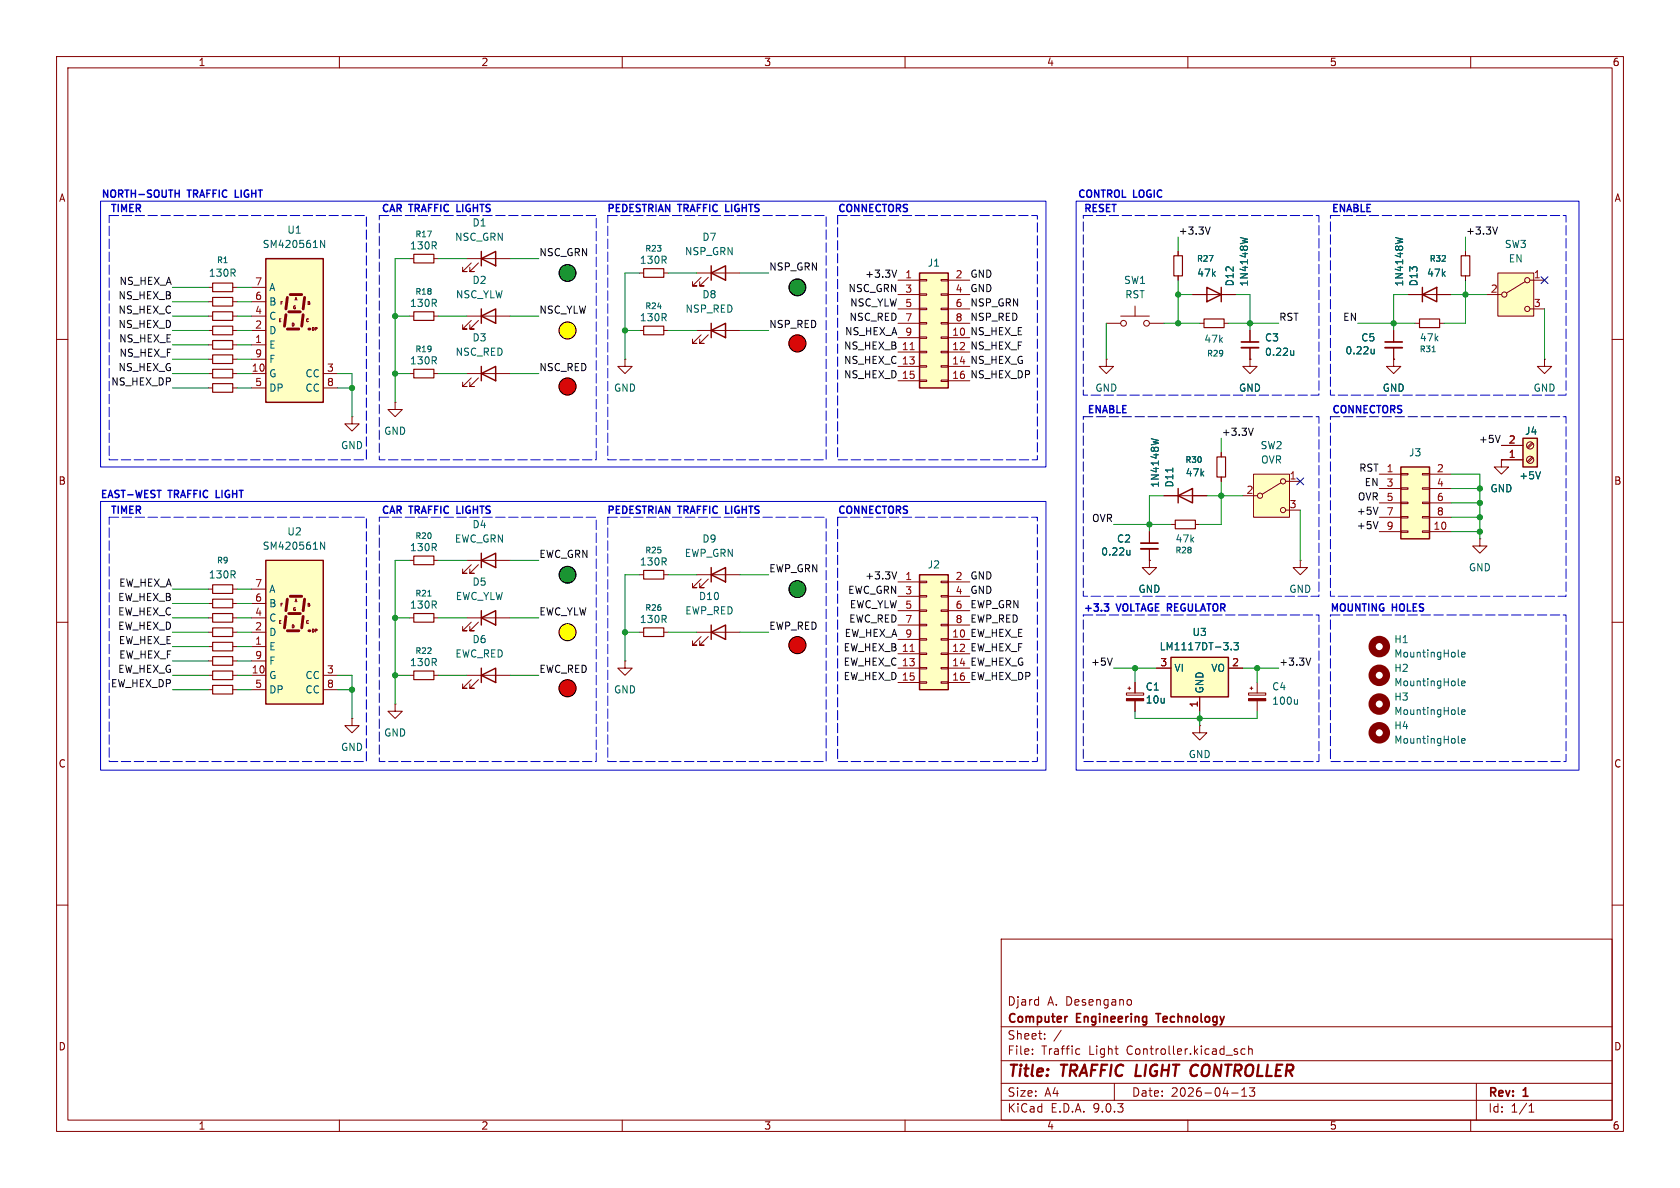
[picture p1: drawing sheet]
<svg xmlns="http://www.w3.org/2000/svg" width="297mm" height="210mm" viewBox="0 0 297 210" stroke-linecap="round" stroke-linejoin="round" font-family="sans-serif">
<g fill="none" stroke="#840000" stroke-width=".18">
<path d="M10 10h277v190h-277zM12 12h273v186h-273zM60 10v2M110 10v2M160 10v2M210 10v2M260 10v2M10 60h2M285 60h2M10 110h2M36.8 111.8h.8M36.8 104.1h.8"/>
<path d="M36.8 109.2h.8M36.8 106.7h.8M36.8 116.8h.8M41.1 111.8h.8M41.1 104.1h.8M41.1 109.2h.8M41.1 106.7h.8M41.1 116.8h.8M123.2 101.6h7.6M123.2 111.8h7.6M124 102.4l-1.6 1.5h.8h-.8v-.8M124 112.5l-1.6 1.5h.8h-.8v-.7"/>
<path d="M125.2 102.4l-1.5 1.5h.8h-.8v-.8M125.2 112.5l-1.5 1.5h.8h-.8v-.7M285 110h2M36.8 121.9h.8M41.1 121.9h.8M62.2 127v1.3h1.3l-1.3 1.2-1.2-1.2h1.2M62.2 127h.1M10 160h2M177 166h108v32h-108zM199.7 176.7l.3 .3v.4l-.3 .3M285 160h2M60 198v2"/>
<path d="M110 198v2M160 198v2M177 194.5h108M177 191.5h108M177 187.5h108M177 181.5h108M182.5 186.3v.1M182.5 185.5v.1M184.7 183.6v.1M184.7 182.8v.1M187.6 182.1l-1.3 2M190.5 185.4l.4 .1"/>
<path d="M190.9 186.3l-.4 .1M197 191.5v3M210 198v2M217.7 193.2h1.2M219.5 193.8h.9M219.5 192.7l.5-.4v1.5M220.1 185.5l-.4-.1-.3 .3v.4l.1 .2h.6M220.7 185.5l.3-.1 .3 .1 .1 .9M220.7 184.9v1.5M220.9 192.3h.9l-.5 .6 .4 .1v.7l-.2 .1h-.4l-.2-.1M260 198v2M261 191.5v6.5"/>
<path d="M270.3 196.6h.9M270.3 195.5l.4-.4v1.5"/>
</g>
<path d="M188.6 179.7h.1M204.3 179.2h.9" fill="none" stroke="#840000" stroke-width=".3"/>
<g fill="#ff0" stroke="#ff0" stroke-width=".18">
<circle cx="100.3" cy="58.4" r="1.5"/>
<circle cx="100.3" cy="111.8" r="1.5"/>
</g>
<g fill="#f00" stroke="#f00" stroke-width=".18">
<circle cx="100.3" cy="68.3" r="1.5"/>
<circle cx="141" cy="60.7" r="1.5"/>
<circle cx="141" cy="114" r="1.5"/>
<circle cx="100.3" cy="121.7" r="1.5"/>
</g>
<g fill="#008300" stroke="#008300" stroke-width=".18">
<circle cx="100.3" cy="101.6" r="1.48"/>
<circle cx="141" cy="104.1" r="1.48"/>
<circle cx="141" cy="50.8" r="1.48"/>
<circle cx="100.3" cy="48.3" r="1.48"/>
</g>
<path d="M125.7 101.6l2.6-1.3v2.6zM125.7 111.8l2.6-1.3v2.5zM125.7 100.3v2.6M125.7 110.5v2.5" fill="none" stroke="#840000" stroke-width=".25"/>
<path d="M37.6 103.4h3.5v1.5h-3.5zM37.6 108.5h3.5v1.5h-3.5zM37.6 105.9h3.5v1.5h-3.5zM37.6 111h3.5v1.5h-3.5zM37.6 116.1h3.5v1.5h-3.5zM37.6 121.2h3.5v1.5h-3.5z" fill="none" stroke="#840000" stroke-width=".2"/>
<path d="M47 99.1h10.1v25.4h-10.1z" fill="#ffffc2"/>
<path d="M47 99.1h10.1v25.4h-10.1z" fill="none" stroke="#840000" stroke-width=".25"/>
<path d="M50.5 109l-.2 2M50.8 105.9l-.3 2.1M50.8 111.5h2M51.1 108.5h2M51.3 105.4h2M53.6 109l-.3 2M53.8 105.9l-.2 2.1" fill="none" stroke="#840000" stroke-width=".51"/>
<circle cx="54.6" cy="111.5" r=".25" fill="#840000"/>
<g fill="none" stroke="#840000" stroke-width=".18">
<path d="M36.8 58.4h.8M36.8 53.3h.8M36.8 55.9h.8M41.1 58.4h.8M41.1 53.3h.8M41.1 55.9h.8M123.2 48.3h7.6M124 49l-1.6 1.5h.8h-.8v-.7M125.2 49l-1.5 1.5h.8h-.8v-.7M36.8 63.5h.8M36.8 61h.8M36.8 66h.8"/>
<path d="M36.8 68.6h.8M41.1 63.5h.8M41.1 61h.8M41.1 66h.8M41.1 68.6h.8M72.4 66h.8M76.7 66h.8M36.8 114.3h.8M36.8 119.4h.8M41.1 114.3h.8M41.1 119.4h.8M44.4 104.1h2.6"/>
<path d="M44.4 106.7h2.6M44.4 109.2h2.6M44.4 111.8h2.6M44.4 114.3h2.6M44.4 116.8h2.6M44.4 119.4h2.6M49.7 109.7h-.3v.5M49.9 106.7h-.2v.5M51.9 110.5h-.2v.5M52.2 106.4l.1-.5 .2 .5M54.7 106.7h-.2v.5M55.4 111.2h-.2v.5"/>
<path d="M56 111.2h-.3v.5M57.1 119.4h2.6M44.4 121.9h2.6M57.1 121.9h2.6"/>
</g>
<path d="M57.4 95.8v1.3l-.7-1.3v1.3" fill="none" stroke="#006464" stroke-width=".18"/>
<path d="M125.7 48.3l2.6-1.3v2.5zM125.7 47v2.5" fill="none" stroke="#840000" stroke-width=".25"/>
<path d="M37.6 57.7h3.5v1.5h-3.5zM37.6 52.6h3.5v1.5h-3.5zM37.6 55.1h3.5v1.5h-3.5zM37.6 62.7h3.5v1.6h-3.5zM37.6 60.2h3.5v1.5h-3.5zM37.6 65.3h3.5v1.5h-3.5zM37.6 67.8h3.5v1.5h-3.5zM73.2 65.3h3.5v1.5h-3.5zM37.6 118.6h3.5v1.5h-3.5zM37.6 113.5h3.5v1.6h-3.5z" fill="none" stroke="#840000" stroke-width=".2"/>
<path d="M162.6 101.6h5v20.3h-5z" fill="#ffffc2"/>
<path d="M162.6 101.6h5v20.3h-5z" fill="none" stroke="#840000" stroke-width=".25"/>
<g fill="none" stroke="#840000" stroke-width=".18">
<path d="M158.7 102.9h3.9M158.7 105.4h3.9M158.7 108h3.9M158.7 110.5h3.9M158.7 113h3.9M158.7 115.6h3.9M158.7 118.1h3.9M162.6 102.7h1.2v.3h-1.2zM162.6 105.3h1.2v.2h-1.2zM162.6 107.8h1.2v.3h-1.2zM162.6 110.4h1.2v.2h-1.2zM162.6 112.9h1.2v.3h-1.2z"/>
<path d="M162.6 115.4h1.2v.3h-1.2zM162.6 118h1.2v.2h-1.2zM166.4 102.7h1.2v.3h-1.2zM166.4 105.3h1.2v.2h-1.2zM166.4 107.8h1.2v.3h-1.2zM166.4 110.4h1.2v.2h-1.2zM166.4 112.9h1.2v.3h-1.2zM166.4 115.4h1.2v.3h-1.2zM166.4 118h1.2v.2h-1.2zM167.6 102.9h3.8M167.6 105.4h3.8M167.6 108h3.8"/>
<path d="M167.6 110.5h3.8M167.6 113h3.8M167.6 115.6h3.8M167.6 118.1h3.8M158.7 120.7h3.9M162.6 120.5h1.2v.3h-1.2zM166.4 120.5h1.2v.3h-1.2zM167.6 120.7h3.8"/>
</g>
<path d="M160.9 115.2h.7" fill="none" stroke="#a90000" stroke-width=".18"/>
<path d="M162.6 48.3h5v20.3h-5z" fill="#ffffc2"/>
<path d="M162.6 48.3h5v20.3h-5z" fill="none" stroke="#840000" stroke-width=".25"/>
<g fill="none" stroke="#840000" stroke-width=".18">
<path d="M158.7 49.5h3.9M158.7 52.1h3.9M158.7 54.6h3.9M158.7 57.2h3.9M158.7 59.7h3.9M162.6 49.4h1.2v.3h-1.2zM162.6 51.9h1.2v.3h-1.2zM162.6 54.5h1.2v.2h-1.2zM162.6 57h1.2v.3h-1.2zM162.6 59.6h1.2v.2h-1.2zM166.4 49.4h1.2v.3h-1.2zM166.4 51.9h1.2v.3h-1.2z"/>
<path d="M166.4 54.5h1.2v.2h-1.2zM166.4 57h1.2v.3h-1.2zM166.4 59.6h1.2v.2h-1.2zM167.6 49.5h3.8M167.6 52.1h3.8M167.6 54.6h3.8M167.6 57.2h3.8M167.6 59.7h3.8M158.7 62.2h3.9M158.7 64.8h3.9M158.7 67.3h3.9M162.6 62.1h1.2v.3h-1.2z"/>
<path d="M162.6 64.6h1.2v.3h-1.2zM162.6 67.2h1.2v.2h-1.2zM166.4 62.1h1.2v.3h-1.2zM166.4 64.6h1.2v.3h-1.2zM166.4 67.2h1.2v.2h-1.2zM167.6 62.2h3.8M167.6 64.8h3.8M167.6 67.3h3.8M246.4 63.5v1.3h-1.3l1.3 1.2 1.2-1.2h-1.2M246.4 63.5h.1M203.2 99.1v1.2h-1.3l1.3 1.3 1.3-1.3h-1.3M203.2 99.1h.1"/>
<path d="M203.2 94v2M203.2 97v2.1M207 92.7h.8M211.3 92.7h.8"/>
</g>
<path d="M160.9 61.8h.7" fill="none" stroke="#a90000" stroke-width=".18"/>
<path d="M207.8 91.9h3.5v1.6h-3.5z" fill="none" stroke="#840000" stroke-width=".2"/>
<path d="M201.7 96h3" fill="none" stroke="#840000" stroke-width=".3"/>
<path d="M201.7 97h3" fill="none" stroke="#840000" stroke-width=".33"/>
<path d="M199.8 97.3v.8M199.8 98l-.4 .1M257.8 116l.2 .1M258.4 115.7l.6-.1-.1-.2-.3-.1-.2 .2 .1 .6h.4" fill="none" stroke="#006464" stroke-width=".18"/>
<circle cx="243.8" cy="114.3" r="1.27" fill="none" stroke="#840000" stroke-width="1.3"/>
<path d="M47 45.7h10.1v25.4h-10.1z" fill="#ffffc2"/>
<path d="M47 45.7h10.1v25.4h-10.1z" fill="none" stroke="#840000" stroke-width=".25"/>
<path d="M50.5 55.6l-.2 2.1M50.8 52.6l-.3 2M50.8 58.2h2M51.1 55.1h2M51.3 52.1h2M53.6 55.6l-.3 2.1M53.8 52.6l-.2 2" fill="none" stroke="#840000" stroke-width=".51"/>
<circle cx="54.6" cy="58.2" r=".25" fill="#840000"/>
<g fill="none" stroke="#840000" stroke-width=".18">
<path d="M36.8 50.8h.8M41.1 50.8h.8M44.4 50.8h2.6M44.4 53.3h2.6M44.4 55.9h2.6M44.4 58.4h2.6M49.7 56.4h-.3v.5M49.9 53.3h-.2v.5M51.9 57.1h-.2v.5M52.2 53.1l.1-.5 .2 .5M54.7 53.3h-.2v.5M55.4 57.9h-.2v.5"/>
<path d="M56 57.9h-.3v.5M44.4 61h2.6M44.4 63.5h2.6M44.4 66h2.6M44.4 68.6h2.6M57.1 66h2.6M57.1 68.6h2.6M62.2 73.7v1.2h1.3l-1.3 1.3-1.2-1.3h1.2M62.2 73.7h.1"/>
</g>
<path d="M57.4 42.5v1.3l-.7-1.3v1.3M257.8 121l.2 .2M257.8 126.1l.2 .2M257.8 131.2l.2 .2M258.4 120.8l.6-.1-.1-.3h-.3l-.2 .2 .1 .6h.4M258.4 125.9l.6-.1-.1-.3h-.3l-.2 .1 .1 .6h.4M258.4 131l.6-.2-.1-.2-.3-.1-.2 .2 .1 .6h.4" fill="none" stroke="#006464" stroke-width=".18"/>
<path d="M37.6 50h3.5v1.6h-3.5z" fill="none" stroke="#840000" stroke-width=".2"/>
<g fill="none" stroke="#840000" stroke-width="1.3">
<circle cx="243.8" cy="119.4" r="1.27"/>
<circle cx="243.8" cy="124.5" r="1.27"/>
<circle cx="243.8" cy="129.5" r="1.27"/>
</g>
<path d="M247.6 82.6h5.1v12.7h-5.1z" fill="#ffffc2"/>
<path d="M247.6 82.6h5.1v12.7h-5.1z" fill="none" stroke="#840000" stroke-width=".25"/>
<g fill="none" stroke="#840000" stroke-width=".18">
<path d="M229.9 99.1v1.2h-1.3l1.3 1.3 1.2-1.3h-1.2M229.9 99.1h.1M243.8 83.8h3.8M243.8 86.4h3.8M243.8 88.9h3.8M243.8 91.4h3.8M243.8 94h3.8M247.6 83.7h1.3v.2h-1.3zM247.6 86.2h1.3v.3h-1.3zM247.6 88.8h1.3v.2h-1.3zM247.6 91.3h1.3v.3h-1.3zM247.6 93.9h1.3v.2h-1.3z"/>
<path d="M251.5 83.7h1.2v.2h-1.2zM251.5 86.2h1.2v.3h-1.2zM251.5 88.8h1.2v.2h-1.2zM251.5 91.3h1.2v.3h-1.2zM251.5 93.9h1.2v.2h-1.2zM252.7 83.8h3.8M252.7 86.4h3.8M252.7 88.9h3.8M252.7 91.4h3.8M252.7 94h3.8M261.6 95.3v1.2h-1.3l1.3 1.3 1.3-1.3h-1.3M261.6 95.3h.1"/>
</g>
<path d="M221.6 83.8h6.4v7.6h-6.4z" fill="#ffffc2"/>
<g fill="none" stroke="#840000" stroke-width=".18">
<path d="M219.7 87.6h2.5M221.6 83.8h6.4v7.6h-6.4zM226.4 85.3l-3.3 2.1M227.3 85.1h2.6M227.3 90.2h2.6"/>
<circle cx="222.8" cy="87.6" r=".46"/>
<circle cx="226.8" cy="85.1" r=".46"/>
<circle cx="226.8" cy="90.2" r=".46"/>
</g>
<path d="M269.2 77.5h2.6v5.1h-2.6z" fill="#ffffc2"/>
<path d="M251.5 52.1l2.5-1.3v2.5zM251.5 50.8v2.5M269.2 77.5h2.6v5.1h-2.6z" fill="none" stroke="#840000" stroke-width=".25"/>
<g fill="none" stroke="#840000" stroke-width=".18">
<path d="M248.9 52.1h7.6M250.2 57.2h.8M254.5 57.2h.8M265.4 78.7h3.8M270.8 78.2l-.8 .9M271 78.4l-.8 .8M265.4 81.3v1.3h-1.2l1.2 1.2 1.3-1.2h-1.3M265.4 81.3h.1M265.4 81.3h3.8M270.8 80.8l-.8 .8M271 80.9l-.8 .9M113 101.6h.8"/>
<path d="M113 111.8h.8M117.3 101.6h.8M117.3 111.8h.8"/>
<circle cx="270.5" cy="78.7" r=".63"/>
<circle cx="270.5" cy="81.3" r=".63"/>
</g>
<path d="M246.7 42l1.3 .3M253.2 62.2h.6M272.3 83.4l-.4 1.3" fill="none" stroke="#006464" stroke-width=".18"/>
<path d="M251 56.4h3.5v1.5h-3.5zM113.8 100.8h3.5v1.6h-3.5zM113.8 111h3.5v1.5h-3.5z" fill="none" stroke="#840000" stroke-width=".2"/>
<path d="M264.8 48.3h6.3v7.6h-6.3z" fill="#ffffc2"/>
<g fill="none" stroke="#840000" stroke-width=".18">
<path d="M113 58.4h.8M113 48.3h.8M117.3 58.4h.8M117.3 48.3h.8M259.1 44.5v.7M259.1 48.8v.7M262.9 52.1h2.5M264.8 48.3h6.3v7.6h-6.3zM269.6 49.8l-3.3 2M270.5 49.5h2.5M270.5 54.6h2.5M110.5 63.5v1.3h1.3l-1.3 1.2-1.3-1.2h1.3"/>
<path d="M110.5 63.5h.1M273 63.5v1.3h-1.2l1.2 1.2 1.3-1.2h-1.3M273 63.5h.1M199.1 122.5h3.1v.4h-3.1zM199.4 121.7h.5M199.6 121.4v.5M200.7 120.7v1.8M200.7 123.9v1.8M212.1 128.3v1.2h-1.3l1.3 1.3 1.3-1.3h-1.3M212.1 128.3h.1"/>
<circle cx="265.9" cy="52.1" r=".46"/>
<circle cx="270" cy="49.5" r=".46"/>
<circle cx="270" cy="54.6" r=".46"/>
</g>
<path d="M113.8 57.7h3.5v1.5h-3.5zM113.8 47.5h3.5v1.5h-3.5zM258.3 45.2h1.5v3.6h-1.5z" fill="none" stroke="#840000" stroke-width=".2"/>
<path d="M199.1 123.5h3.1v.4h-3.1z" fill="#840000" stroke="#840000" stroke-width=".18"/>
<path d="M207 116.2h10.2v7h-10.2z" fill="#ffffc2"/>
<g fill="none" stroke="#840000" stroke-width=".25">
<path d="M85.1 55.9l2.5-1.3v2.6zM85.1 45.7l2.5-1.2v2.5zM85.1 44.5v2.5M85.1 54.6v2.6M125.7 58.4l2.6-1.2v2.5zM125.7 57.2v2.5M213.4 50.8l2.5 1.3-2.5 1.2zM215.9 50.8v2.5M85.1 66l2.5-1.2v2.5zM85.1 64.8v2.5M85.1 99.1l2.5-1.3v2.5zM85.1 97.8v2.5"/>
<path d="M208.3 87.6l2.5-1.2v2.5zM208.3 86.4v2.5M85.1 119.4l2.5-1.3v2.6zM85.1 109.2l2.5-1.2v2.5zM85.1 108v2.5M85.1 118.1v2.6M207 116.2h10.2v7h-10.2z"/>
</g>
<g fill="none" stroke="#840000" stroke-width=".18">
<path d="M72.4 55.9h.8M72.4 45.7h.8M76.7 55.9h.8M76.7 45.7h.8M82.5 55.9h7.7M82.5 45.7h7.7M83.3 56.6l-1.5 1.6h.7h-.7v-.8M83.3 46.5l-1.5 1.5h.7h-.7v-.8M84.6 56.6l-1.5 1.6h.7h-.7v-.8M84.6 46.5l-1.5 1.5h.7h-.7v-.8M123.2 58.4h7.6M124 59.2l-1.6 1.5h.8h-.8v-.8"/>
<path d="M125.2 59.2l-1.5 1.5h.8h-.8v-.8M195.6 57.2h2.5M198.1 55.9h5.1M200.7 54.1v1.8M203.2 57.2h2.5M208.3 44.5v.7M208.3 48.8v.7M210.8 52.1h7.6M212.1 57.2h.8M216.4 57.2h.8M221 58.4v2.1M246.4 58.4v2.1"/>
<path d="M248.9 52.1h2.6M254 52.1h2.5M259.1 44.5v.7M259.1 48.8v.7M69.8 71.1v1.3h1.3l-1.3 1.3-1.2-1.3h1.2M69.8 71.1h.1M82.5 66h7.7M83.3 66.8l-1.5 1.5h.7h-.7v-.7M84.6 66.8l-1.5 1.5h.7h-.7v-.7M195.6 63.5v1.3h1.2l-1.2 1.2-1.3-1.2h1.3M195.6 63.5h.1M221 63.5v1.3h1.2l-1.2 1.2-1.3-1.2h1.3"/>
<path d="M221 63.5h.1M221 61.5v2M246.4 63.5h.1M246.4 61.5v2M265.4 78.7h3.8M72.4 99.1h.8M76.7 99.1h.8M82.5 99.1h7.7M83.3 99.8l-1.5 1.5h.7h-.7v-.7M84.6 99.8l-1.5 1.5h.7h-.7v-.7M203.2 99.1h.1M203.2 94v2"/>
<path d="M203.2 97v2.1M205.7 87.6h7.7M215.9 80v.8M215.9 84.3v.8M265.4 81.3h.1M265.4 81.3h3.8M72.4 119.4h.8M72.4 109.2h.8M76.7 119.4h.8M76.7 109.2h.8M82.5 119.4h7.7M82.5 109.2h7.7"/>
<path d="M83.3 110l-1.5 1.5h.7h-.7v-.8M84.6 110l-1.5 1.5h.7h-.7v-.8M110.5 116.8v1.3h1.3l-1.3 1.3-1.3-1.3h1.3M110.5 116.8h.1M204.5 118.1h2.5M217.2 118.1h2.5M69.8 124.5v1.2h1.3l-1.3 1.3-1.2-1.3h1.2M69.8 124.5h.1M83.3 120.1l-1.5 1.6h.7h-.7v-.8M84.6 120.1l-1.5 1.6h.7h-.7v-.8M200.7 120.7v1.8M200.7 123.9v1.8"/>
<path d="M212.1 123.2v2.5M220.7 122.5h3.1v.4h-3.1zM221 121.7h.5M221.2 121.4v.5M222.2 120.7v1.8M222.2 123.9v1.8"/>
<circle cx="198.6" cy="57.2" r=".51"/>
<circle cx="202.7" cy="57.2" r=".51"/>
</g>
<g fill="none" stroke="#006464" stroke-width=".18">
<path d="M219.3 42l1.2 .3M246.7 42l1.3 .3M203.5 77.6l1.3 .3M228.7 62v.8M228.7 62.7l-.4 .1M242.9 61.7v.9M242.9 62.4l-.3 .2M199.8 97.3v.8M199.8 98l-.4 .1M207.3 82.7v.8M272.3 83.4l-.4 1.3M75.6 105.4h.6"/>
<path d="M217.7 114.8v.1M218.1 113.6h.8l-.4 .5 .4 .1v.6l-.2 .1-.6-.1M229.4 123.6v.9M229.4 124.4l-.2 .1"/>
</g>
<path d="M73.2 45h3.5v1.5h-3.5zM73.2 55.1h3.5v1.5h-3.5zM207.5 45.2h1.5v3.6h-1.5zM212.9 56.4h3.5v1.5h-3.5zM73.2 98.3h3.5v1.5h-3.5zM215.1 80.8h1.6v3.5h-1.6zM73.2 108.5h3.5v1.5h-3.5zM73.2 118.6h3.5v1.5h-3.5z" fill="none" stroke="#840000" stroke-width=".2"/>
<path d="M219.5 60.5h3M244.9 60.5h3" fill="none" stroke="#840000" stroke-width=".3"/>
<path d="M219.5 61.5h3M244.9 61.5h3" fill="none" stroke="#840000" stroke-width=".33"/>
<path d="M220.7 123.5h3.1v.4h-3.1z" fill="#840000" stroke="#840000" stroke-width=".18"/>
<path d="M157.7 47.7l.4 1.3 .4-1.3M213.9 40.1l-.4 1.3M264.7 40.1l-.4 1.3M221.6 75.7l-.5 1.3M265.2 77l-.4 1.2M243.6 89.7l-.4 1.2M243.6 92.2l-.4 1.3M157.7 101.1l.4 1.3 .4-1.3M196.6 116.3l-.4 1.3M231.7 116.3l-.4 1.3" fill="none" stroke="#0f0f0f" stroke-width=".18"/>
<g fill="none" stroke="#009600" stroke-width=".18">
<path d="M30.5 55.9h6.3M30.5 58.4h6.3M30.5 50.8h6.3M30.5 53.3h6.3M41.9 55.9h2.5M41.9 58.4h2.5M41.9 50.8h2.5M41.9 53.3h2.5M69.8 55.9h2.6M72.4 45.7h-2.6v25.4M77.5 55.9h5M77.5 45.7h5"/>
<path d="M90.2 55.9h5M90.2 45.7h5M110.5 58.4h2.5M113 48.3h-2.5v15.2M118.1 58.4h5.1M118.1 48.3h5.1M130.8 58.4h5.1M130.8 48.3h5.1M195.6 57.2v6.3M205.7 57.2h6.4M208.3 52.1h2.5M208.3 41.9v2.6"/>
<path d="M208.3 49.5v7.7M217.2 57.2h8.9M218.4 52.1h2.6v6.3M240 57.2h10.2M248.9 52.1h-2.5v6.3M256.5 52.1h6.4M259.1 49.5v7.7h-3.8M259.1 41.9v2.6M273 54.6v8.9M30.5 63.5h6.3M30.5 61h6.3M30.5 66h6.3"/>
<path d="M30.5 68.6h6.3M41.9 63.5h2.5M41.9 61h2.5M41.9 66h2.5M41.9 68.6h2.5M59.7 66h2.5v7.7M59.7 68.6h2.5M69.8 66h2.6M77.5 66h5M90.2 66h5M215.9 77.5v2.5M72.4 99.1h-2.6v25.4"/>
<path d="M77.5 99.1h5M90.2 99.1h5M196.8 92.7h10.2M205.7 87.6h-2.5v6.4M213.4 87.6h6.3M215.9 85.1v7.6h-3.8M229.9 90.2v8.9M256.5 83.8h5.1v11.5M256.5 94h5.1M256.5 86.4h5.1M256.5 88.9h5.1M256.5 91.4h5.1"/>
<path d="M30.5 111.8h6.3M30.5 109.2h6.3M30.5 119.4h6.3M30.5 104.1h6.3M30.5 106.7h6.3M30.5 114.3h6.3M30.5 116.8h6.3M41.9 111.8h2.5M41.9 109.2h2.5M41.9 119.4h2.5M41.9 104.1h2.5M41.9 106.7h2.5"/>
<path d="M41.9 114.3h2.5M41.9 116.8h2.5M59.7 119.4h2.5v7.6M69.8 109.2h2.6M69.8 119.4h2.6M77.5 109.2h5M77.5 119.4h5M90.2 109.2h5M90.2 119.4h5M110.5 111.8h2.5M113 101.6h-2.5v15.2M118.1 101.6h5.1"/>
<path d="M118.1 111.8h5.1M130.8 101.6h5.1M130.8 111.8h5.1M196.8 118.1h7.7M200.7 118.1v2.6M219.7 118.1h6.4M222.2 118.1v2.6M30.5 121.9h6.3M41.9 121.9h2.5M59.7 121.9h2.5M200.7 125.7v1.3h21.5v-1.3M212.1 125.7v2.6"/>
</g>
<path d="M272.4 48.9l1.3 1.2M273.7 48.9l-1.3 1.2M229.3 84.5l1.2 1.2M230.5 84.5l-1.2 1.2" fill="none" stroke="#000084" stroke-width=".18"/>
<path d="M31 34.2h.7M31.7 33.6v1.3M195.2 106.8h.8l-.4 .4 .3 .2 .1 .4-.3 .2h-.3" fill="none" stroke="#0000c2" stroke-width=".25"/>
<g fill="none" stroke="#0000c2" stroke-width=".18" stroke-dasharray="1.7 .6">
<path d="M19.3 38.1h45.5v43.2h-45.5zM67.1 38.1h38.3v43.2h-38.3zM107.4 38.1h38.6v43.2h-38.6zM148.1 38.1h35.3v43.2h-35.3zM191.5 38.1h41.7v31.8h-41.7zM235.2 38.1h41.7v31.8h-41.7zM191.5 73.7h41.7v31.7h-41.7zM235.2 73.7h41.7v31.7h-41.7zM19.3 91.4h45.5v43.2h-45.5zM67.1 91.4h38.3v43.2h-38.3zM107.4 91.4h38.6v43.2h-38.6zM148.1 91.4h35.3v43.2h-35.3z"/>
<path d="M191.5 108.7h41.7v25.9h-41.7zM235.2 108.7h41.7v25.9h-41.7z"/>
</g>
<g fill="none" stroke="#000500" stroke-width=".18">
<circle cx="100.3" cy="58.4" r="1.5"/>
<circle cx="100.3" cy="48.3" r="1.48"/>
<circle cx="141" cy="50.8" r="1.48"/>
<circle cx="100.3" cy="68.3" r="1.5"/>
<circle cx="141" cy="60.7" r="1.5"/>
<circle cx="100.3" cy="111.8" r="1.5"/>
<circle cx="100.3" cy="101.6" r="1.48"/>
<circle cx="141" cy="114" r="1.5"/>
<circle cx="141" cy="104.1" r="1.48"/>
<circle cx="100.3" cy="121.7" r="1.5"/>
</g>
<path d="M17.8 35.6h167.1v47h-167.1zM190.2 35.6h88.9v100.5h-88.9zM17.8 88.6h167.1v47.5h-167.1z" fill="none" stroke="#0000c2" stroke-width=".18"/>
<g fill="#009600" stroke="#009600" stroke-width=".18">
<circle cx="62.2" cy="121.9" r=".46"/>
<circle cx="62.2" cy="68.6" r=".46"/>
<circle cx="69.8" cy="109.2" r=".46"/>
<circle cx="69.8" cy="119.4" r=".46"/>
<circle cx="69.8" cy="66" r=".46"/>
<circle cx="110.5" cy="111.8" r=".46"/>
<circle cx="110.5" cy="58.4" r=".46"/>
<circle cx="69.8" cy="55.9" r=".46"/>
<circle cx="208.3" cy="57.2" r=".46"/>
<circle cx="259.1" cy="52.1" r=".46"/>
<circle cx="215.9" cy="87.6" r=".46"/>
<circle cx="246.4" cy="57.2" r=".46"/>
<circle cx="203.2" cy="92.7" r=".46"/>
<circle cx="208.3" cy="52.1" r=".46"/>
<circle cx="221" cy="57.2" r=".46"/>
<circle cx="222.2" cy="118.1" r=".46"/>
<circle cx="261.6" cy="94" r=".46"/>
<circle cx="212.1" cy="127" r=".46"/>
<circle cx="200.7" cy="118.1" r=".46"/>
<circle cx="261.6" cy="86.4" r=".46"/>
<circle cx="261.6" cy="88.9" r=".46"/>
<circle cx="261.6" cy="91.4" r=".46"/>
</g>
<g font-size="2.8" fill="#840000">
<text x="178" y="190.9">Title:</text>
<text x="187.7" y="190.9">TRAFFIC LIGHT CONTROLLER</text>
</g>
<g font-size="2.1" fill="#840000">
<text x="178" y="178">Djard</text>
<text x="185.2" y="178">A. Desengano</text>
<text x="178" y="184">Sheet:</text>
<text x="178" y="181.2">Computer</text>
<text x="190.4" y="181.2">Engineering</text>
<text x="205.2" y="181.2">Technology</text>
<text x="178" y="186.7">File:</text>
<text x="184.1" y="186.7">Traffic</text>
<text x="192.5" y="186.7">Light</text>
<text x="199.3" y="186.7">Controller.kicad_sch</text>
<text x="178" y="196.9">KiCad</text>
<text x="178" y="194.1">Size:</text>
<text x="184.7" y="194.1">A4</text>
<text x="185.7" y="196.9">E.D.A.</text>
<text x="193.3" y="196.9">9.0.3</text>
<text x="200" y="194.1">Date:</text>
<text x="207" y="194.1">2026-04-13</text>
<text x="263" y="194.3">Rev:</text>
<text x="263" y="196.9">Id:</text>
<text x="267.1" y="196.9">1/1</text>
<text x="269.4" y="194.3">1</text>
</g>
<g font-size="1.8" fill="#840000">
<text x="35" y="11.9">1</text>
<text x="85" y="11.9">2</text>
<text x="135" y="11.9">3</text>
<text x="185" y="11.9">4</text>
<text x="235" y="11.9">5</text>
<text x="285" y="11.9">6</text>
<text x="10.3" y="35.9">A</text>
<text x="285.3" y="35.9">A</text>
<text x="10.3" y="85.9">B</text>
<text x="285.3" y="85.9">B</text>
<text x="10.3" y="135.9">C</text>
<text x="285.3" y="135.9">C</text>
<text x="10.3" y="185.9">D</text>
<text x="285.3" y="185.9">D</text>
<text x="35" y="199.9">1</text>
<text x="85" y="199.9">2</text>
<text x="135" y="199.9">3</text>
<text x="185" y="199.9">4</text>
<text x="235" y="199.9">5</text>
<text x="285" y="199.9">6</text>
</g>
<g font-size="1.8" fill="#0000c2">
<text x="17.8" y="35.3">NORTH-SOUTH</text>
<text x="33.2" y="35.3">TRAFFIC</text>
<text x="42.1" y="35.3">LIGHT</text>
<text x="190.4" y="35.3">CONTROL</text>
<text x="200.4" y="35.3">LOGIC</text>
<text x="19.4" y="37.9">TIMER</text>
<text x="67.3" y="37.9">CAR</text>
<text x="72.4" y="37.9">TRAFFIC</text>
<text x="81.2" y="37.9">LIGHTS</text>
<text x="107.1" y="37.9">PEDESTRIAN</text>
<text x="119.9" y="37.9">TRAFFIC</text>
<text x="128.8" y="37.9">LIGHTS</text>
<text x="147.9" y="37.9">CONNECTORS</text>
<text x="191.4" y="37.9">RESET</text>
<text x="235.3" y="37.9">ENABLE</text>
<text x="192.1" y="73.4">ENABLE</text>
<text x="235.3" y="73.4">CONNECTORS</text>
<text x="17.6" y="88.4">EAST-WEST</text>
<text x="29.8" y="88.4">TRAFFIC</text>
<text x="38.7" y="88.4">LIGHT</text>
<text x="19.4" y="91.2">TIMER</text>
<text x="67.3" y="91.2">CAR</text>
<text x="72.4" y="91.2">TRAFFIC</text>
<text x="81.2" y="91.2">LIGHTS</text>
<text x="107.1" y="91.2">PEDESTRIAN</text>
<text x="119.9" y="91.2">TRAFFIC</text>
<text x="128.8" y="91.2">LIGHTS</text>
<text x="147.9" y="91.2">CONNECTORS</text>
<text x="191.4" y="108.5">+3.3</text>
<text x="197.5" y="108.5">VOLTAGE REGULATOR</text>
<text x="235" y="108.5">MOUNTING</text>
<text x="246.1" y="108.5">HOLES</text>
</g>
<g font-size="1.8" fill="#006464">
<text x="50.7" y="41.5">U1</text>
<text x="83.4" y="40.2">D1</text>
<text x="46.3" y="44">SM420561N</text>
<text x="72.4" y="44.3">130R</text>
<text x="80.3" y="42.8">NSC_GRN</text>
<text x="113" y="46.8">130R</text>
<text x="121" y="45.3">NSP_GRN</text>
<text x="124.1" y="42.8">D7</text>
<text x="163.9" y="47.3">J1</text>
<text x="265.9" y="44">SW3</text>
<text x="266.6" y="46.6">EN</text>
<text x="36.8" y="49.1">130R</text>
<text x="47.5" y="51.7">A</text>
<text x="80.5" y="52.9">NSC_YLW</text>
<text x="83.4" y="50.4">D2</text>
<text x="124.1" y="52.9">D8</text>
<text x="198.6" y="50.4">SW1</text>
<text x="198.8" y="52.9">RST</text>
<text x="211.5" y="49.1">47k</text>
<text x="218.3" y="50.7" transform="rotate(-90 218.3 50.7)">D12</text>
<text x="220.8" y="50.7" transform="rotate(-90 220.8 50.7)">1N4148W</text>
<text x="248.3" y="50.7" transform="rotate(-90 248.3 50.7)">1N4148W</text>
<text x="250.8" y="50.7" transform="rotate(-90 250.8 50.7)">D13</text>
<text x="252.2" y="49.1">47k</text>
<text x="47.5" y="54.2">B</text>
<text x="47.5" y="56.7">C</text>
<text x="47.5" y="59.3">D</text>
<text x="72.4" y="54.5">130R</text>
<text x="113" y="57">130R</text>
<text x="121.1" y="55.5">NSP_RED</text>
<text x="47.5" y="61.8">E</text>
<text x="47.5" y="64.4">F</text>
<text x="72.4" y="64.6">130R</text>
<text x="80.4" y="63.1">NSC_RED</text>
<text x="83.4" y="60.6">D3</text>
<text x="212.8" y="60.8">47k</text>
<text x="223.5" y="60.6">C3</text>
<text x="223.5" y="63.1">0.22u</text>
<text x="237.8" y="62.8">0.22u</text>
<text x="240.5" y="60.6">C5</text>
<text x="250.9" y="60.6">47k</text>
<text x="47.5" y="66.9">G</text>
<text x="47.5" y="69.4">DP</text>
<text x="53.9" y="66.9">CC</text>
<text x="53.9" y="69.4">CC</text>
<text x="108.5" y="69.4">GND</text>
<text x="193.5" y="69.4">GND</text>
<text x="218.9" y="69.4">GND</text>
<text x="244.3" y="69.4">GND</text>
<text x="271" y="69.4">GND</text>
<text x="67.8" y="77.1">GND</text>
<text x="269.5" y="77.1">J4</text>
<text x="60.2" y="79.6">GND</text>
<text x="222.8" y="79.6">SW2</text>
<text x="222.8" y="82.1">OVR</text>
<text x="249" y="80.9">J3</text>
<text x="205.1" y="86.3" transform="rotate(-90 205.1 86.3)">1N4148W</text>
<text x="207.6" y="86.3" transform="rotate(-90 207.6 86.3)">D11</text>
<text x="209.5" y="84.4">47k</text>
<text x="263.4" y="87.2">GND</text>
<text x="268.5" y="84.9">+5V</text>
<text x="50.7" y="94.8">U2</text>
<text x="83.4" y="93.6">D4</text>
<text x="46.3" y="97.4">SM420561N</text>
<text x="72.4" y="97.6">130R</text>
<text x="80.3" y="96.1">EWC_GRN</text>
<text x="113" y="100.2">130R</text>
<text x="121" y="98.7">EWP_GRN</text>
<text x="124.1" y="96.1">D9</text>
<text x="163.9" y="100.7">J2</text>
<text x="194.6" y="98.4">0.22u</text>
<text x="197.4" y="96.1">C2</text>
<text x="207.7" y="96.1">47k</text>
<text x="259.6" y="101.2">GND</text>
<text x="36.8" y="102.5">130R</text>
<text x="47.5" y="105">A</text>
<text x="47.5" y="107.5">B</text>
<text x="72.4" y="107.8">130R</text>
<text x="80.5" y="106.3">EWC_YLW</text>
<text x="83.4" y="103.7">D5</text>
<text x="123.5" y="106.3">D10</text>
<text x="201.2" y="105">GND</text>
<text x="227.8" y="105">GND</text>
<text x="47.5" y="110.1">C</text>
<text x="47.5" y="112.6">D</text>
<text x="83.4" y="113.9">D6</text>
<text x="113" y="110.3">130R</text>
<text x="121" y="108.8">EWP_RED</text>
<text x="210.7" y="112.6">U3</text>
<text x="246.4" y="113.9">H1</text>
<text x="47.5" y="115.2">E</text>
<text x="47.5" y="117.7">F</text>
<text x="72.4" y="118">130R</text>
<text x="80.4" y="116.4">EWC_RED</text>
<text x="204.9" y="115.2">LM1117DT-3.3</text>
<text x="207.5" y="119">VI</text>
<text x="214" y="119">VO</text>
<text x="246.4" y="116.4">MountingHole</text>
<text x="246.4" y="119">H2</text>
<text x="47.5" y="120.2">G</text>
<text x="47.5" y="122.8">DP</text>
<text x="53.9" y="120.2">CC</text>
<text x="53.9" y="122.8">CC</text>
<text x="108.5" y="122.8">GND</text>
<text x="202.4" y="122.3">C1</text>
<text x="202.4" y="124.6">10u</text>
<text x="213" y="122.7" transform="rotate(-90 213 122.7)">GND</text>
<text x="224.8" y="122.2">C4</text>
<text x="224.8" y="124.8">100u</text>
<text x="246.4" y="121.5">MountingHole</text>
<text x="246.4" y="124.1">H3</text>
<text x="67.8" y="130.4">GND</text>
<text x="246.4" y="126.6">MountingHole</text>
<text x="246.4" y="129.1">H4</text>
<text x="246.4" y="131.7">MountingHole</text>
<text x="60.2" y="132.9">GND</text>
<text x="210.1" y="134.2">GND</text>
</g>
<g font-size="1.8" fill="#0f0f0f">
<text x="208.3" y="41.6">+3.3V</text>
<text x="259.1" y="41.6">+3.3V</text>
<text x="95.2" y="45.4">NSC_GRN</text>
<text x="135.9" y="47.9">NSP_GRN</text>
<text x="20.8" y="53">NS_HEX_B</text>
<text x="21" y="50.5">NS_HEX_A</text>
<text x="149.9" y="51.7">NSC_GRN</text>
<text x="152.8" y="49.2">+3.3V</text>
<text x="171.4" y="51.7">GND</text>
<text x="171.4" y="49.2">GND</text>
<text x="20.8" y="55.5">NS_HEX_C</text>
<text x="20.8" y="58.1">NS_HEX_D</text>
<text x="95.2" y="55.5">NSC_YLW</text>
<text x="135.9" y="58.1">NSP_RED</text>
<text x="149.3" y="59.3">NS_HEX_A</text>
<text x="150.1" y="56.8">NSC_RED</text>
<text x="150.2" y="54.3">NSC_YLW 5</text>
<text x="171.4" y="54.3">NSP_GRN</text>
<text x="171.4" y="56.8">NSP_RED</text>
<text x="171.4" y="59.3">NS_HEX_E</text>
<text x="226.1" y="56.8">RST</text>
<text x="237.3" y="56.8">EN</text>
<text x="20.8" y="65.7">NS_HEX_G</text>
<text x="21" y="60.6">NS_HEX_E</text>
<text x="21" y="63.2">NS_HEX_F</text>
<text x="95.2" y="65.7">NSC_RED</text>
<text x="149.1" y="64.4">NS_HEX_C 13</text>
<text x="149.1" y="61.9">NS_HEX_B 11</text>
<text x="171.4" y="61.9">NS_HEX_F</text>
<text x="171.4" y="64.4">NS_HEX_G</text>
<text x="19.6" y="68.2">NS_HEX_DP</text>
<text x="149.1" y="67">NS_HEX_D 15</text>
<text x="171.4" y="67">NS_HEX_DP</text>
<text x="215.9" y="77.1">+3.3V</text>
<text x="240.2" y="83.5">RST</text>
<text x="261.4" y="78.4">+5V</text>
<text x="239.9" y="88.6">OVR</text>
<text x="241.2" y="86">EN</text>
<text x="193" y="92.4">OVR</text>
<text x="239.8" y="91.1">+5V</text>
<text x="239.8" y="93.6">+5V</text>
<text x="95.2" y="98.7">EWC_GRN</text>
<text x="135.9" y="101.3">EWP_GRN</text>
<text x="20.8" y="106.3">EW_HEX_B</text>
<text x="21" y="103.8">EW_HEX_A</text>
<text x="149.8" y="105.1">EWC_GRN 3</text>
<text x="150.1" y="107.6">EWC_YLW 5</text>
<text x="152.8" y="102.5">+3.3V</text>
<text x="171.4" y="107.6">EWP_GRN</text>
<text x="171.4" y="102.5">GND</text>
<text x="171.4" y="105.1">GND</text>
<text x="20.8" y="108.9">EW_HEX_C</text>
<text x="20.8" y="111.4">EW_HEX_D</text>
<text x="20.9" y="114">EW_HEX_E</text>
<text x="95.2" y="108.9">EWC_YLW</text>
<text x="135.9" y="111.4">EWP_RED</text>
<text x="149.2" y="112.7">EW_HEX_A 9</text>
<text x="150" y="110.1">EWC_RED 7</text>
<text x="171.4" y="112.7">EW_HEX_E</text>
<text x="171.4" y="110.1">EWP_RED</text>
<text x="20.8" y="119">EW_HEX_G</text>
<text x="21" y="116.5">EW_HEX_F</text>
<text x="95.2" y="119">EWC_RED</text>
<text x="149" y="115.2">EW_HEX_B 11</text>
<text x="149" y="117.8">EW_HEX_C 13</text>
<text x="171.4" y="117.8">EW_HEX_G</text>
<text x="171.4" y="115.2">EW_HEX_F</text>
<text x="192.8" y="117.8">+5V</text>
<text x="226.1" y="117.8">+3.3V</text>
<text x="19.5" y="121.6">EW_HEX_DP</text>
<text x="149" y="120.3">EW_HEX_D 15</text>
<text x="171.4" y="120.3">EW_HEX_DP</text>
</g>
<g font-size="1.8" fill="#a90000">
<text x="45" y="50.5">7</text>
<text x="45" y="53.1">6</text>
<text x="159.9" y="49.3">1</text>
<text x="159.9" y="51.8">3</text>
<text x="168.8" y="49.3">2</text>
<text x="168.8" y="51.8">4</text>
<text x="263.5" y="51.8">2</text>
<text x="271.1" y="49.3">1</text>
<text x="45" y="55.6">4</text>
<text x="45" y="58.2">2</text>
<text x="159.9" y="56.9">7</text>
<text x="159.9" y="59.4">9</text>
<text x="168.2" y="59.4">10</text>
<text x="168.8" y="54.4">6</text>
<text x="168.8" y="56.9">8</text>
<text x="271.1" y="54.4">3</text>
<text x="44.4" y="65.8">10</text>
<text x="45" y="60.7">1</text>
<text x="45" y="63.2">9</text>
<text x="57.7" y="65.8">3</text>
<text x="168.2" y="62">12</text>
<text x="168.2" y="64.5">14</text>
<text x="45" y="68.3">5</text>
<text x="57.7" y="68.3">8</text>
<text x="168.2" y="67.1">16</text>
<text x="245" y="83.6">1</text>
<text x="253.9" y="83.6">2</text>
<text x="266.6" y="81">1</text>
<text x="266.6" y="78.5">2</text>
<text x="220.3" y="87.4">2</text>
<text x="227.9" y="84.8">1</text>
<text x="227.9" y="89.9">3</text>
<text x="245" y="86.1">3</text>
<text x="245" y="88.6">5</text>
<text x="253.9" y="86.1">4</text>
<text x="253.9" y="88.6">6</text>
<text x="245" y="91.2">7</text>
<text x="245" y="93.7">9</text>
<text x="253.3" y="93.7">10</text>
<text x="253.9" y="91.2">8</text>
<text x="45" y="103.9">7</text>
<text x="45" y="106.4">6</text>
<text x="159.9" y="102.6">1</text>
<text x="168.8" y="102.6">2</text>
<text x="168.8" y="105.2">4</text>
<text x="168.8" y="107.7">6</text>
<text x="45" y="109">4</text>
<text x="45" y="111.5">2</text>
<text x="168.2" y="112.8">10</text>
<text x="168.8" y="110.2">8</text>
<text x="44.4" y="119.1">10</text>
<text x="45" y="114">1</text>
<text x="45" y="116.6">9</text>
<text x="57.7" y="119.1">3</text>
<text x="168.2" y="115.3">12</text>
<text x="168.2" y="117.9">14</text>
<text x="205" y="117.9">3</text>
<text x="217.7" y="117.9">2</text>
<text x="45" y="121.7">5</text>
<text x="57.7" y="121.7">8</text>
<text x="168.2" y="120.4">16</text>
<text x="211.8" y="125.2" transform="rotate(-90 211.8 125.2)">1</text>
</g>
<g font-size="1.4" fill="#006464">
<text x="38.3" y="46.7">R1</text>
<text x="73.3" y="42.1">R17</text>
<text x="114" y="44.7">R23</text>
<text x="211.5" y="46.5">R27</text>
<text x="252.7" y="46.5">R32</text>
<text x="73.3" y="52.3">R18</text>
<text x="114" y="54.8">R24</text>
<text x="73.3" y="62.5">R19</text>
<text x="213.3" y="63.2">R29</text>
<text x="250.9" y="62.5">R31</text>
<text x="209.5" y="82">R30</text>
<text x="73.3" y="95.5">R20</text>
<text x="38.3" y="99.8">R9</text>
<text x="114" y="98">R25</text>
<text x="207.7" y="98">R28</text>
<text x="73.3" y="105.6">R21</text>
<text x="114" y="108.2">R26</text>
<text x="73.3" y="115.8">R22</text>
</g>
<g font-size=".7" fill="#840000">
<text x="51.9" y="53.3">A</text>
<text x="49.1" y="57.1">E</text>
<text x="49.4" y="54.1">F</text>
<text x="51.4" y="57.9">D</text>
<text x="51.6" y="54.8">G</text>
<text x="53.9" y="57.1">C</text>
<text x="54.2" y="54.1">B</text>
<text x="54.9" y="58.6">DP</text>
<text x="49.4" y="107.4">F</text>
<text x="51.9" y="106.7">A</text>
<text x="54.2" y="107.4">B</text>
<text x="49.1" y="110.5">E</text>
<text x="51.4" y="111.2">D</text>
<text x="51.6" y="108.2">G</text>
<text x="53.9" y="110.5">C</text>
<text x="54.9" y="112">DP</text>
</g>
</svg>
